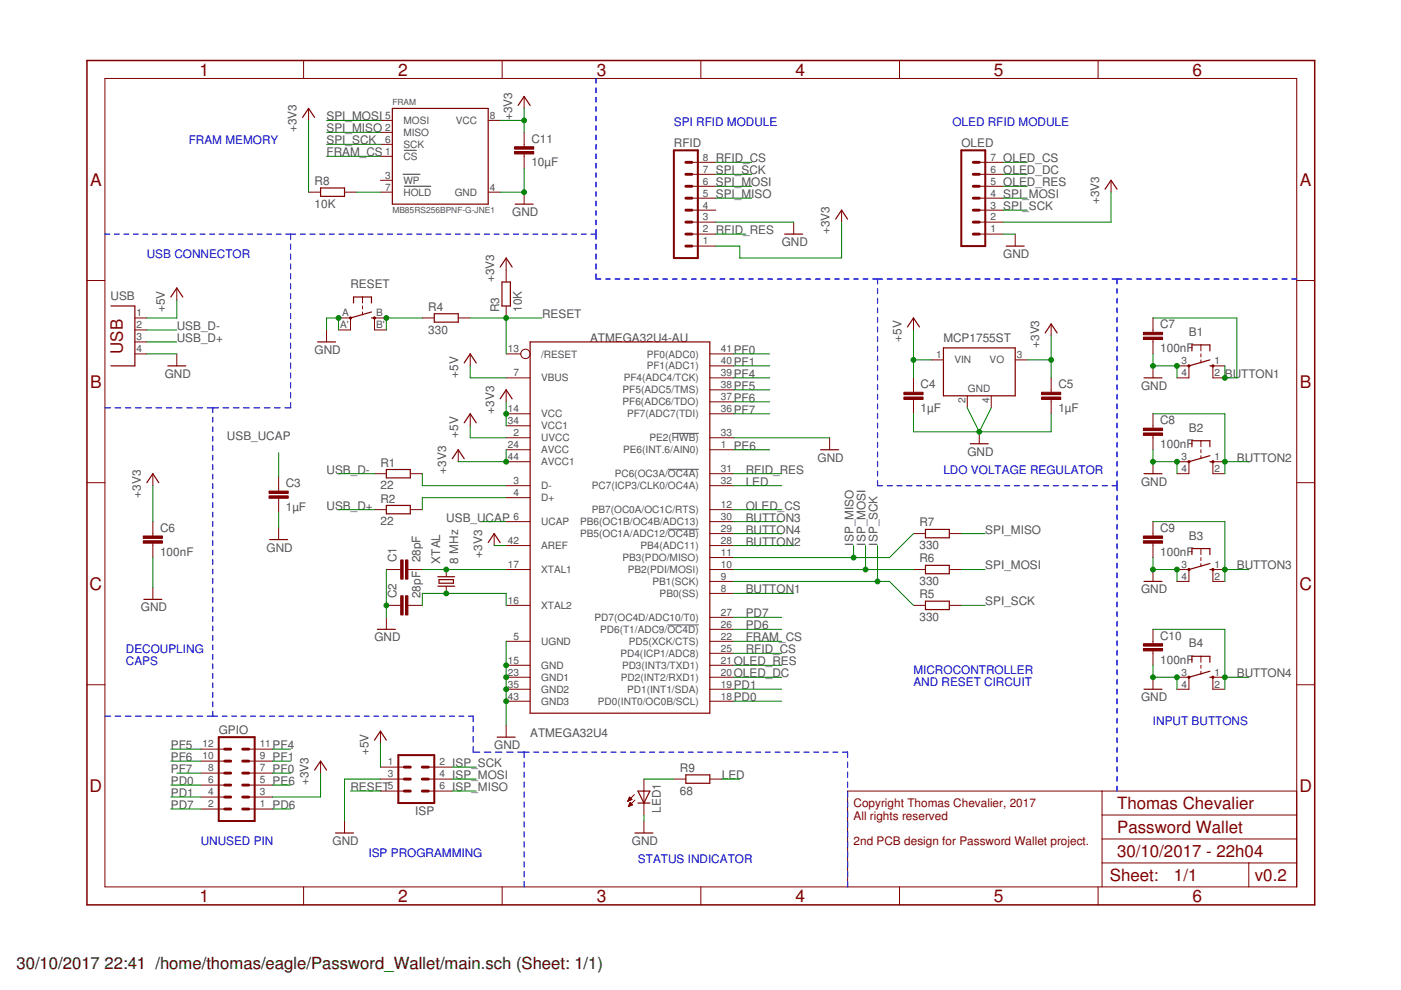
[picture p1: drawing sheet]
<svg xmlns="http://www.w3.org/2000/svg" width="297mm" height="210mm" viewBox="0 0 297 210" stroke-linecap="round" stroke-linejoin="round" font-family="sans-serif">
<path d="M85.5 37h3.5M85.7 39.5h5.6M85.7 31.9h2.6" fill="none" stroke="#505050" stroke-width=".25"/>
<path d="M141.6 99.5h6.6M142.5 91.9h5.7M141.6 112.2h6.6M141.5 132.5h6.7" fill="none" stroke="#505050" stroke-width=".21"/>
<g fill="none" stroke="#800000" stroke-width=".25">
<path d="M64.2 24.9l1.2-1.9 1.3 1.9M68 39.9h5v1.7h-5zM83.2 23h20.3v20.3h-20.3zM109.9 22.4l1.2-2 1.3 2M106 56.6l1.3-1.9 1.3 1.9M106.4 59.8h1.8v5.1h-1.8zM109.2 43.3h3.8M166.4 49.6h3.8M177.2 46.5l1.2-1.9 1.3 1.9M213.3 52.2h3.8M234.3 40.1l1.3-1.9 1.2 1.9M23.5 64.9h5.1v12.7h-5.1"/>
<path d="M35.6 77.6h3.8M36.2 63l1.3-1.9 1.3 1.9M67.3 72.5h3.8M75 64.2v-1.2h3.8v1.2M78.8 67.4h.6M78.8 66.1l-4.5 1.3M92.1 66.5h5.1v1.8h-5.1zM98.4 76.9l1.3-1.9 1.3 1.9M112.4 72.5h38.1v78.7h-38.1zM192.4 69.3l1.3-1.9 1.2 1.9M200 73.8h15.2v10.1h-15.2zM221.6 70.6l1.3-1.9 1.2 1.9"/>
<path d="M252.7 74.4v-1.3h3.8v1.3M256.5 77.6h.7M256.5 76.3l-4.4 1.3M81.9 99.5h5.1v1.8h-5.1zM95.9 97.3l1.3-1.9 1.2 1.9M98.4 89.6l1.3-1.9 1.3 1.9M106 84.6l1.3-1.9 1.3 1.9M174 95.4h3.8M205.7 94.1h3.8M242.5 80.1h3.9M252.7 94.7v-1.2h3.8v1.2M256.5 97.9h.7"/>
<path d="M256.5 96.6l-4.4 1.3M31.1 102.3l1.3-1.9 1.3 1.9M57.2 114.4h3.8M81.9 107.2h5.1v1.7h-5.1zM103.5 115l1.3-1.9 1.2 1.9M196.2 112.2h5.1v1.8h-5.1zM196.2 119.9h5.1v1.7h-5.1zM242.5 100.4h3.9M252.7 117.6v-1.3h3.8v1.3M256.5 119.5l-4.4 1.3M30.5 127.1h3.8M80 133.4h3.8"/>
<path d="M92.8 122.3h3.6M92.8 124.3h3.6M93.1 122.9h3v.8h-3zM196.2 127.5h5.1v1.7h-5.1zM242.5 123.3h3.9M256.5 120.8h.7M79.4 156.9l1.3-1.9 1.2 1.9M105.4 156.3h3.8M242.5 146.1h3.9M252.7 140.4v-1.3h3.8v1.3M256.5 143.6h.7M256.5 142.3l-4.4 1.3"/>
<path d="M66.7 163.3l1.3-1.9 1.2 1.9M71.1 176.6h3.9M134.6 176.6h3.8M135.3 167.7h2.5l-1.3 2.6zM135.3 170.3h2.5M145.4 164.3h5.1v1.8h-5.1z"/>
</g>
<g fill="none" stroke="#800000" stroke-width=".21">
<path d="M22.2 16.6h252.7v171.4h-252.7zM64.4 12.8v3.8M106.5 12.8v3.8M148.6 12.8v3.8M190.7 12.8v3.8M232.8 12.8v3.8M65.4 23v2.5M80.7 25.5h2.5M80.7 28.1h2.5M80.7 30.6h2.5M80.7 33.1h2.5M80.7 38.2h2.5"/>
<path d="M103.5 25.5h2.5M111.1 20.4v2.6M111.1 28.1v3M111.1 32.6v3.1M146.7 39.5h5.1M146.7 37h5.1M146.7 34.4h5.1M207.6 39.5h5.1M207.6 37h5.1M207.6 34.4h5.1M235.6 38.2v2.5M18.4 59.5h3.8"/>
<path d="M65.4 40.7h2.6M73 40.7h2.6M80.7 40.7h2.5M103.5 40.7h2.5M107.3 54.7v5.1M111.1 40.7v2.6M146.7 52.2h5.1M146.7 49.6h5.1M146.7 47.1h5.1M146.7 44.6h5.1M146.7 42h5.1M168.3 47.1v2.5"/>
<path d="M178.4 44.6v2.5M207.6 49.6h5.1M207.6 47.1h5.1M207.6 44.6h5.1M207.6 42h5.1M215.2 49.6v2.6M274.9 59.5h3.8M28.6 75h2.5M28.6 67.4h2.5M28.6 70h2.5M28.6 72.5h2.5M37.5 61.1v2.5"/>
<path d="M37.5 75v2.6M69.2 70v2.5M71.8 67.4h2.5v2.6h-2.5M76.9 63v1.2M76.9 64.9v.6M76.9 66.1v.7M81.9 67.4h-2.5v2.6h2.5M89.5 67.4h2.6M97.2 67.4h2.5M99.7 75v2.6M107.3 75h3.1M107.3 64.9v2.5"/>
<path d="M150.5 75h5.1M150.5 77.6h5.1M193.7 67.4v2.6M197.5 76.3h2.5M215.2 76.3h2.6M222.9 68.7v2.5M244.5 67.4v3.1M244.5 72v3M244.5 77.6v2.5M249.5 77.6h2.6v2.5h-2.6M254.6 73.1v1.3M254.6 75v.7"/>
<path d="M254.6 76.3v.6M259.7 77.6h-2.5v2.5h2.5M97.2 95.4v2.5M99.7 87.7v2.6M107.3 87.7h5.1M107.3 92.8h5.1M107.3 95.4h5.1M107.3 80.1h5.1M107.3 97.9h5.1M107.3 90.3h5.1M107.3 82.7v2.5M150.5 87.7h5.1"/>
<path d="M150.5 92.8h5.1M150.5 95.4h5.1M150.5 80.1h5.1M150.5 82.7h5.1M150.5 85.2h5.1M175.9 92.8v2.6M193.7 80.1v3.1M193.7 84.7v3M205.1 83.9v2.6M207.6 91.5v2.6M210.2 83.9v2.6M222.9 80.1v3.1"/>
<path d="M222.9 84.7v3M244.5 87.7v3.1M244.5 92.3v3.1M244.5 97.9v2.5M249.5 97.9h2.6v2.5h-2.6M254.6 93.5v1.2M254.6 95.4v.6M254.6 96.6v.7M259.7 97.9h-2.5v2.5h2.5M18.4 102.3h3.8M32.4 100.4v2.6M32.4 110.6v3"/>
<path d="M32.4 115.2v3M59.1 101.1v3M59.1 105.6v3.1M59.1 111.9v2.5M79.4 100.4h2.5M79.4 108.1h2.5M87 100.4h2.5M87 108.1h2.5M104.8 113.1v2.6M107.3 103h5.1M107.3 115.7h5.1M107.3 110.6h5.1"/>
<path d="M107.3 105.5h5.1M150.5 103h5.1M150.5 118.2h5.1M150.5 100.4h5.1M150.5 115.7h5.1M150.5 110.6h5.1M150.5 113.1h5.1M150.5 108.1h5.1M193.7 113.1h2.5M201.3 113.1h2.5M244.5 110.6v3M244.5 115.2v3"/>
<path d="M254.6 116.3v1.3M254.6 118.2v.7M254.6 119.5v.6M274.9 102.3h3.8M32.4 124.5v2.6M81.9 128.4h3.1M81.9 120.8h3.1M81.9 130.9v2.5M86.5 128.4h3M86.5 120.8h3M94.6 120.8v1.5M94.6 124.3v1.5"/>
<path d="M107.3 128.4h5.1M107.3 120.8h5.1M107.3 136h5.1M150.5 120.8h5.1M150.5 136h5.1M150.5 123.3h5.1M150.5 125.8h5.1M150.5 130.9h5.1M150.5 133.4h5.1M150.5 138.5h5.1M193.7 128.4h2.5M193.7 120.8h2.5"/>
<path d="M201.3 128.4h2.5M201.3 120.8h2.5M244.5 120.8v2.5M244.5 133.4v3.1M244.5 138v3.1M249.5 120.8h2.6v2.5h-2.6M254.6 139.1v1.3M259.7 120.8h-2.5v2.5h2.5M18.4 145.2h3.8M42.6 158.8h5M52.7 158.8h5.1M80.7 155v2.6"/>
<path d="M107.3 141.1h5.1M107.3 143.6h5.1M107.3 146.1h5.1M107.3 148.7h5.1M107.3 153.8v2.5M150.5 141.1h5.1M150.5 143.6h5.1M150.5 146.1h5.1M150.5 148.7h5.1M244.5 143.6v2.5M249.5 143.6h2.6v2.5h-2.6M254.6 141.1v.6"/>
<path d="M254.6 142.3v.7M259.7 143.6h-2.5v2.5h2.5M274.9 145.2h3.8M42.6 171.5h5M42.6 169h5M42.6 166.5h5M42.6 163.9h5M42.6 161.4h5M52.7 171.5h5.1M52.7 169h5.1M52.7 166.5h5.1M52.7 163.9h5.1"/>
<path d="M52.7 161.4h5.1M68 161.4v2.5M73 174.1v2.5M80.7 165.2h5M80.7 162.6h5M80.7 167.7h5M90.8 165.2h5.1M90.8 162.6h5.1M90.8 167.7h5.1M133.1 169.8h.1M133.2 169.7h.3M133.2 169.6h.6"/>
<path d="M133.3 170.9h.2M133.3 169.5h.6M133.3 169.3h.5M133.3 170.8h.5M133.4 169.2h.3M133.4 170.7h.6M133.4 169.1h.2M133.4 170.5h.6M133.5 169l.5 .5-.9 .4zM133.5 170.4h.4M133.5 170.3h.3M133.6 170.2h.1"/>
<path d="M133.6 170.1l.5 .5-.9 .4zM134.5 168.5l-1.4 1.4M134.6 169.6l-1.4 1.4M136.5 165.2v7.6M136.5 174.1v2.5M142.9 165.2h2.5M150.5 165.2h2.5M233.7 167.7v20.3M233.7 177.9h41.2M233.7 172.8h41.2M274.9 167.7h-95.2v20.3M64.4 188v3.9"/>
<path d="M106.5 188v3.9M148.6 188v3.9M190.7 188v3.9M232.8 188v3.9M233.7 183h41.2M264.8 183v5"/>
<circle cx="111.4" cy="75" r=".99"/>
</g>
<g fill="#800000" stroke="#800000" stroke-width=".21">
<path d="M86 118.7h.5v4.1h-.5z"/>
<path d="M85 118.7h.5v4.1h-.5z"/>
<path d="M86 126.3h.5v4.1h-.5z"/>
<path d="M85 126.3h.5v4.1h-.5z"/>
<path d="M57 105.1h4.1v.5h-4.1z"/>
<path d="M57 104.1h4.1v.5h-4.1z"/>
<path d="M191.6 84.2h4.1v.5h-4.1z"/>
<path d="M191.6 83.2h4.1v.5h-4.1z"/>
<path d="M220.8 84.2h4.1v.5h-4.1z"/>
<path d="M220.8 83.2h4.1v.5h-4.1z"/>
<path d="M30.4 114.7h4v.5h-4z"/>
<path d="M30.4 113.6h4v.6h-4z"/>
<path d="M242.4 71.5h4.1v.5h-4.1z"/>
<path d="M242.4 70.5h4.1v.5h-4.1z"/>
<path d="M242.4 91.8h4.1v.5h-4.1z"/>
<path d="M242.4 90.8h4.1v.5h-4.1z"/>
<path d="M242.4 114.7h4.1v.5h-4.1z"/>
<path d="M242.4 113.6h4.1v.6h-4.1z"/>
<path d="M242.4 137.5h4.1v.5h-4.1z"/>
<path d="M242.4 136.5h4.1v.5h-4.1z"/>
<path d="M109.1 32.1h4.1v.5h-4.1z"/>
<path d="M109.1 31.1h4.1v.5h-4.1z"/>
</g>
<g fill="none" stroke="#800000" stroke-width=".42">
<path d="M142.9 31.9h5.1v22.8h-5.1zM203.8 31.9h5.1v20.3h-5.1zM46.4 156.3h7.6v17.8h-7.6zM84.5 160.1h7.6v10.2h-7.6z"/>
<circle cx="74.3" cy="67.4" r=".13"/>
<circle cx="79.4" cy="67.4" r=".13"/>
<circle cx="252.1" cy="77.6" r=".13"/>
<circle cx="257.2" cy="77.6" r=".13"/>
<circle cx="252.1" cy="97.9" r=".13"/>
<circle cx="257.2" cy="97.9" r=".13"/>
<circle cx="252.1" cy="120.8" r=".13"/>
<circle cx="257.2" cy="120.8" r=".13"/>
<circle cx="252.1" cy="143.6" r=".13"/>
<circle cx="257.2" cy="143.6" r=".13"/>
</g>
<g fill="none" stroke="#800000" stroke-width=".61">
<path d="M145.4 34.4h1.3M145.4 37h1.3M145.4 39.5h1.3M206.4 34.4h1.2M206.4 37h1.2M206.4 39.5h1.2M145.4 47.1h1.3M145.4 49.6h1.3M145.4 52.2h1.3M145.4 42h1.3M145.4 44.6h1.3M206.4 47.1h1.2"/>
<path d="M206.4 49.6h1.2M206.4 42h1.2M206.4 44.6h1.2M47.6 158.8h1.3M51.5 158.8h1.2M47.6 166.5h1.3M47.6 169h1.3M47.6 171.5h1.3M47.6 161.4h1.3M47.6 163.9h1.3M51.5 166.5h1.2M51.5 169h1.2"/>
<path d="M51.5 171.5h1.2M51.5 161.4h1.2M51.5 163.9h1.2M85.7 167.7h1.3M85.7 165.2h1.3M85.7 162.6h1.3M89.5 167.7h1.3M89.5 165.2h1.3M89.5 162.6h1.3"/>
</g>
<path d="M18.4 12.8h260.3v179.1h-260.3z" fill="none" stroke="#800000" stroke-width=".32"/>
<g fill="none" stroke="#008000" stroke-width=".21">
<path d="M65.4 25.5v15.2M69.2 28.1h11.5M69.2 25.5h11.5M69.2 30.6h11.5M69.2 33.1h11.5M106 25.5h5.1M111.1 23v5.1M111.1 35.7v5h-5.1M151.8 39.5h7.6M151.8 37h7.6M151.8 34.4h7.6M212.7 39.5h5.1"/>
<path d="M212.7 37h5.1M212.7 34.4h5.1M75.6 40.7h5.1M151.8 47.1h16.5M151.8 49.6h6.3M151.8 42h7.6M178.4 47.1v7.6h-21.6v-2.5h-5M212.7 49.6h2.5M212.7 42h5.1M212.7 44.6h5.1M235.6 40.7v6.4h-22.9M31.1 75h6.4"/>
<path d="M31.1 72.5h6.4M31.1 70h6.4M37.5 63.6v3.8h-6.4M69.2 70v-2.6h2.6v2.6M89.5 67.4h-7.6v2.6M99.7 67.4h15.2M99.7 77.6v2.5h7.6M107.3 67.4v7.6M155.6 75h7.6M155.6 77.6h7.6M193.7 70v10.1M193.7 76.3h3.8"/>
<path d="M217.8 76.3h5.1M222.9 71.2v8.9M244.5 67.4h17.7v12.7h-2.5v-2.5M244.5 75v2.6h5v2.5M59.1 96v5.1M99.7 90.3v2.5h7.6M107.3 85.2v5.1M107.3 95.4v2.5h-10.1M155.6 80.1h7.6M155.6 92.8h20.3M155.6 87.7h7.6M155.6 82.7h7.6"/>
<path d="M155.6 85.2h7.6M155.6 95.4h7.6M193.7 87.7v3.8h29.2v-3.8M205.1 86.5l2.5 5 2.6-5M244.5 95.4v2.5h5v2.5M244.5 87.7h15.2v12.7M259.7 97.9h5.1M32.4 103v7.6M32.4 118.2v6.3M59.1 108.7v3.2M71.8 108.1h7.6M71.8 100.4h7.6"/>
<path d="M89.5 100.4v2.6h17.8M102.2 110.6h5.1M104.8 115.7h2.5M107.3 105.5h-17.8v2.6M155.6 103h10.1M155.6 108.1h10.1M155.6 100.4h10.1M155.6 113.1h10.1M155.6 115.7h12.7M155.6 110.6h10.1M181 115.7v2.5M183.5 115.7v5.1"/>
<path d="M186.1 115.7v7.6M193.7 113.1l-5.1 5.1h-33M203.8 113.1h5.1M244.5 118.2v2.6h5v2.5M244.5 110.6h15.2v12.7M81.9 120.8v10.1M89.5 128.4v-2.6h17.8v2.6M89.5 120.8h17.8M107.3 136v17.8M155.6 120.8h38.1M155.6 123.3h33l5.1 5.1M155.6 125.8h12.7"/>
<path d="M155.6 133.4h10.1M155.6 136h10.1M155.6 138.5h10.1M155.6 130.9h10.1M203.8 120.8h5.1M203.8 128.4h5.1M244.5 133.4h15.2v12.7M259.7 120.8h5.1M36.2 158.8h6.4M57.8 158.8h3.8M80.7 157.6v5M155.6 143.6h10.1"/>
<path d="M155.6 141.1h10.1M155.6 146.1h10.1M155.6 148.7h10.1M244.5 141.1v2.5h5v2.5M259.7 143.6h5.1M36.2 169h6.4M36.2 161.4h6.4M36.2 171.5h6.4M36.2 166.5h6.4M37.5 163.9h5.1M57.8 163.9h3.8M57.8 161.4h3.8"/>
<path d="M57.8 171.5h3.8M57.8 166.5h3.8M68 163.9v5.1h-10.2M74.3 167.7h6.4M80.7 165.2h-7.7v8.9M95.9 167.7h5.1M95.9 165.2h5.1M95.9 162.6h5.1M136.5 172.8v1.3M136.5 165.2h6.4M153 165.2h3.8"/>
</g>
<g fill="#008000" stroke="#008000" stroke-width=".21">
<circle cx="107.3" cy="67.4" r=".51"/>
<circle cx="193.7" cy="76.3" r=".51"/>
<circle cx="107.3" cy="141.1" r=".51"/>
<circle cx="107.3" cy="143.6" r=".51"/>
<circle cx="107.3" cy="146.1" r=".51"/>
<circle cx="107.3" cy="148.7" r=".51"/>
<circle cx="207.6" cy="91.5" r=".51"/>
<circle cx="249.5" cy="97.9" r=".51"/>
<circle cx="244.5" cy="97.9" r=".51"/>
<circle cx="249.5" cy="120.8" r=".51"/>
<circle cx="244.5" cy="120.8" r=".51"/>
<circle cx="249.5" cy="143.6" r=".51"/>
<circle cx="244.5" cy="143.6" r=".51"/>
<circle cx="249.5" cy="77.6" r=".51"/>
<circle cx="244.5" cy="77.6" r=".51"/>
<circle cx="71.8" cy="67.4" r=".51"/>
<circle cx="81.9" cy="128.4" r=".51"/>
<circle cx="111.1" cy="40.7" r=".51"/>
<circle cx="181" cy="118.2" r=".51"/>
<circle cx="183.5" cy="120.8" r=".51"/>
<circle cx="186.1" cy="123.3" r=".51"/>
<circle cx="222.9" cy="76.3" r=".51"/>
<circle cx="107.3" cy="87.7" r=".51"/>
<circle cx="111.1" cy="25.5" r=".51"/>
<circle cx="107.3" cy="97.9" r=".51"/>
<circle cx="259.7" cy="80.1" r=".51"/>
<circle cx="259.7" cy="120.8" r=".51"/>
<circle cx="259.7" cy="97.9" r=".51"/>
<circle cx="259.7" cy="143.6" r=".51"/>
<circle cx="81.9" cy="67.4" r=".51"/>
<circle cx="94.6" cy="120.8" r=".51"/>
<circle cx="94.6" cy="125.8" r=".51"/>
</g>
<g fill="none" stroke="#00f" stroke-width=".25">
<path d="M126.4 16.6v1M126.4 18.6v1M126.4 20.6v1M126.4 22.6v1M126.4 24.6v1M126.4 26.6v1M126.4 28.6v1M126.4 30.6v1M126.4 32.6v1M126.4 34.6v1M126.4 36.6v1M126.4 38.6v1"/>
<path d="M22.2 49.6h1.1M24.3 49.6h1M26.3 49.6h1M28.3 49.6h1M30.3 49.6h1M32.3 49.6h1.1M34.4 49.6h1M36.4 49.6h1M38.4 49.6h1M40.4 49.6h1M42.4 49.6h1.1M44.4 49.6h1.1"/>
<path d="M46.5 49.6h1M48.5 49.6h1M50.5 49.6h1M52.5 49.6h1M54.5 49.6h1.1M56.6 49.6h1M58.6 49.6h1M60.6 49.6h2.1M61.6 49.6v1.1M61.6 51.8v1.1M61.6 53.8v1.1M61.6 55.9v1.1"/>
<path d="M61.6 58v1.1M63.7 49.6h1M65.7 49.6h1.1M67.8 49.6h1M69.8 49.6h1.1M71.9 49.6h1M73.9 49.6h1.1M76 49.6h1M78 49.6h1.1M80.1 49.6h1.1M82.2 49.6h1M84.2 49.6h1.1"/>
<path d="M86.3 49.6h1M88.3 49.6h1.1M90.4 49.6h1M92.4 49.6h1.1M94.5 49.6h1M96.5 49.6h1.1M98.6 49.6h1.1M100.6 49.6h1.1M102.7 49.6h1.1M104.8 49.6h1M106.8 49.6h1.1M108.9 49.6h1"/>
<path d="M110.9 49.6h1.1M113 49.6h1M115 49.6h1.1M117.1 49.6h1.1M119.1 49.6h1.1M121.2 49.6h1.1M123.3 49.6h1M125.3 49.6h1.1M126.4 40.6v1M126.4 42.7v.9M126.4 44.6v1M126.4 46.7v.9"/>
<path d="M126.4 48.6v2.2M126.4 51.8v1.1M126.4 53.8v1.1M126.4 56v1.1M126.4 58.1v1.1h1M128.4 59.2h1M130.4 59.2h1M132.4 59.2h1.1M134.5 59.2h1M136.5 59.2h1M138.5 59.2h1M140.5 59.2h1"/>
<path d="M142.6 59.2h1M144.6 59.2h1M146.6 59.2h1M148.6 59.2h1M150.6 59.2h1.1M152.7 59.2h1M154.7 59.2h1M156.7 59.2h1M158.7 59.2h1M160.8 59.2h1M162.8 59.2h1M164.8 59.2h1"/>
<path d="M166.8 59.2h1.1M168.8 59.2h1.1M170.9 59.2h1M172.9 59.2h1M174.9 59.2h1M176.9 59.2h1M179 59.2h1M181 59.2h1M183 59.2h1M185 59.2h2.1M186.1 59.2v1M188.1 59.2h1.1"/>
<path d="M190.2 59.2h1.1M192.3 59.2h1M194.3 59.2h1.1M196.4 59.2h1.1M198.5 59.2h1M200.6 59.2h1M202.6 59.2h1.1M204.7 59.2h1.1M206.8 59.2h1M208.8 59.2h1.1M210.9 59.2h1.1M213 59.2h1.1"/>
<path d="M215.1 59.2h1M217.1 59.2h1.1M219.2 59.2h1.1M221.3 59.2h1M223.3 59.2h1.1M225.4 59.2h1.1M227.5 59.2h1.1M229.6 59.2h1M231.6 59.2h1.1M233.7 59.2h1.1M235.8 59.2h2.1M236.8 59.2v1"/>
<path d="M238.9 59.2h1M241 59.2h1M243 59.2h1.1M245.1 59.2h1M247.1 59.2h1.1M249.2 59.2h1M251.2 59.2h1.1M253.3 59.2h1.1M255.4 59.2h1M257.4 59.2h1.1M259.5 59.2h1M261.5 59.2h1.1"/>
<path d="M263.6 59.2h1M265.6 59.2h1.1M267.7 59.2h1.1M269.8 59.2h1M271.8 59.2h1.1M273.9 59.2h1M61.6 60.2v1.1M61.6 62.3v1.1M61.6 64.3v1.1M61.6 66.5v1.1M61.6 68.6v1.1M61.6 70.7v1.1"/>
<path d="M61.6 72.7v1.2M61.6 74.9v1.1M61.6 77v1.1M61.6 79.1v1.1M186.1 61.2v1M186.1 63.2v1.1M186.1 65.3v1M186.1 67.3v1M186.1 69.3v1.1M186.1 71.4v1M186.1 73.4v1.1M186.1 75.5v1"/>
<path d="M186.1 77.5v1M186.1 79.5v1.1M236.8 61.2v1M236.8 63.2v1.1M236.8 65.3v1M236.8 67.3v1M236.8 69.3v1.1M236.8 71.4v1M236.8 73.4v1.1M236.8 75.5v1M236.8 77.5v1M236.8 79.5v1.1"/>
<path d="M22.2 86.5h1.2M24.4 86.5h1.2M26.6 86.5h1.1M28.7 86.5h1.2M30.9 86.5h1.2M33.1 86.5h1.2M35.3 86.5h1.1M37.4 86.5h1.2M39.6 86.5h1.2M41.8 86.5h1.1M43.9 86.5h2.4M45.1 86.5v1"/>
<path d="M45.1 88.5v1M45.1 90.5v1M45.1 92.5v1M45.1 94.5v1M45.1 96.5v1M45.1 98.5v1M47.3 86.5h1.2M49.5 86.5h1.2M51.7 86.5h1.2M53.8 86.5h1.2M56 86.5h1.2M58.2 86.5h1.2"/>
<path d="M61.6 85.4v1.1h-1.2M61.6 81.2v1.1M61.6 83.3v1.1M186.1 81.6v1M186.1 83.6v1M186.1 85.6v1.1M186.1 87.7v1M186.1 89.7v1M186.1 91.8v1M186.1 93.8v1M186.1 95.8v1.1M186.1 97.9v1"/>
<path d="M186.1 99.9v1M236.8 81.6v1M236.8 83.6v1M236.8 85.6v1.1M236.8 87.7v1M236.8 89.7v1M236.8 91.8v1M236.8 93.8v1M236.8 95.8v1.1M236.8 97.9v1M236.8 99.9v1M45.1 100.5v1.1"/>
<path d="M45.1 102.6v1M45.1 104.6v1M45.1 106.6v1M45.1 108.6v1M45.1 110.6v1M45.1 112.6v1M45.1 114.6v1M45.1 116.6v1M45.1 118.7v1M186.1 101.9v1.1h1M188.1 103h1.1M190.2 103h1.1"/>
<path d="M192.3 103h1M194.3 103h1.1M196.4 103h1.1M198.5 103h1M200.6 103h1M202.6 103h1.1M204.7 103h1.1M206.8 103h1M208.8 103h1.1M210.9 103h1.1M213 103h1.1M215.1 103h1"/>
<path d="M217.1 103h1.1M219.2 103h1.1M221.3 103h1M223.3 103h1.1M225.4 103h1.1M227.5 103h1.1M229.6 103h1M231.6 103h1.1M233.7 103h1.1M235.8 103h1M236.8 101.9v2.1M236.8 105v1.1"/>
<path d="M236.8 107.1v1M236.8 109.1v1.1M236.8 111.2v1M236.8 113.2v1.1M236.8 115.3v1.1M236.8 117.3v1.1M236.8 119.4v1.1M45.1 120.7v1M45.1 122.7v1M45.1 124.7v1M45.1 126.7v1M45.1 128.7v1"/>
<path d="M45.1 130.7v1M45.1 132.7v1.1M45.1 134.7v1.1M45.1 136.8v1M45.1 138.8v1M236.8 121.5v1M236.8 123.5v1.1M236.8 125.6v1M236.8 127.6v1.1M236.8 129.7v1M236.8 131.7v1.1M236.8 133.8v1.1"/>
<path d="M236.8 135.8v1.1M236.8 137.9v1.1M236.8 140v1M22.2 151.8h1.2M24.4 151.8h1.2M26.6 151.8h1.1M28.7 151.8h1.2M30.9 151.8h1.2M33.1 151.8h1.2M35.3 151.8h1.1M37.4 151.8h1.2M39.6 151.8h1.2"/>
<path d="M41.8 151.8h1.1M43.9 151.8h2.2M45.1 140.8v1M45.1 142.8v1M45.1 144.8v1M45.1 146.8v1M45.1 148.8v1M45.1 150.8v1M47.1 151.8h1M49.1 151.8h1M51.1 151.8h1M53.1 151.8h1"/>
<path d="M55.1 151.8h1.1M57.1 151.8h1.1M59.2 151.8h1M61.2 151.8h1M63.2 151.8h1M65.2 151.8h1M67.2 151.8h1M69.2 151.8h1M71.2 151.8h1M73.2 151.8h1M75.2 151.8h1M77.2 151.8h1.1"/>
<path d="M79.2 151.8h1M81.3 151.8h1M83.3 151.8h1M85.3 151.8h1M87.3 151.8h1M89.3 151.8h1M91.3 151.8h1M93.3 151.8h1M95.3 151.8h1M97.3 151.8h1M99.3 151.8h1v1.2M100.3 158.3v1.2h1.4"/>
<path d="M100.3 154v1.2M100.3 156.2v1.1M102.7 159.5h1.4M105.1 159.5h1.3M107.4 159.5h1.4M109.8 159.5h2.4M111.1 159.5v1.1M113.2 159.5h1M115.2 159.5h1.1M117.3 159.5h1M119.3 159.5h1.1M121.4 159.5h1"/>
<path d="M123.4 159.5h1.1M125.5 159.5h1M127.5 159.5h1M129.5 159.5h1.1M131.6 159.5h1M133.6 159.5h1.1M135.7 159.5h1M137.7 159.5h1.1M139.8 159.5h1M141.8 159.5h1.1M143.9 159.5h1M145.9 159.5h1.1"/>
<path d="M148 159.5h1M150 159.5h1M152.1 159.5h1M154.1 159.5h1.1M156.1 159.5h1.1M158.2 159.5h1M160.2 159.5h1.1M162.3 159.5h1M164.3 159.5h1.1M166.4 159.5h1M168.4 159.5h1.1M170.5 159.5h1"/>
<path d="M172.5 159.5h1.1M174.6 159.5h1M176.6 159.5h1.1M178.6 159.5h1.1v1.1M236.8 142v1.1M236.8 144.1v1M236.8 146.1v1.1M236.8 148.2v1M236.8 150.2v1.1M236.8 152.3v1M236.8 154.3v1.1M236.8 156.4v1.1"/>
<path d="M236.8 158.5v1M111.1 161.6v1.1M111.1 163.7v1.1M111.1 165.8v1.1M111.1 167.9v1.1M111.1 170v1.1M111.1 172.1v1.1M111.1 174.2v1.2M111.1 176.4v1.1M111.1 178.5v1.1M179.7 161.6v1.1M179.7 163.7v1.1"/>
<path d="M179.7 165.8v1.1M179.7 167.9v1.1M179.7 170v1.1M179.7 172.1v1.1M179.7 174.2v1.2M179.7 176.4v1.1M179.7 178.5v1.1M236.8 160.5v1.1M236.8 162.6v1M236.8 164.6v1.1M236.8 166.7v1M111.1 180.6v1.1"/>
<path d="M111.1 182.7v1.1M111.1 184.8v1.1M111.1 186.9v1.1M179.7 180.6v1.1M179.7 182.7v1.1M179.7 184.8v1.1M179.7 186.9v1.1"/>
</g>
<g font-size="3.7" fill="#800000">
<text x="42.3" y="16">1</text>
<text x="84.4" y="16">2</text>
<text x="126.5" y="16">3</text>
<text x="168.6" y="16">4</text>
<text x="210.7" y="16">5</text>
<text x="252.9" y="16">6</text>
<text x="19.1" y="39.3">A</text>
<text x="275.6" y="39.3">A</text>
<text x="19.1" y="82.2">B</text>
<text x="275.6" y="82.2">B</text>
<text x="19" y="125.1">C</text>
<text x="275.5" y="125.1">C</text>
<text x="19" y="167.9">D</text>
<text x="275.5" y="167.9">D</text>
<text x="42.3" y="191.2">1</text>
<text x="84.4" y="191.2">2</text>
<text x="126.5" y="191.2">3</text>
<text x="168.6" y="191.2">4</text>
<text x="210.7" y="191.2">5</text>
<text x="252.9" y="191.2">6</text>
</g>
<g font-size="3.6" fill="#800000">
<text x="26.1" y="75" transform="rotate(-90 26.1 75)">USB</text>
<text x="236.8" y="171.5">Thomas Chevalier</text>
<text x="236.8" y="176.6">Password Wallet</text>
<text x="236.8" y="181.7">30/10/2017 - 22h04</text>
<text x="235.3" y="186.9">Sheet:</text>
<text x="248.9" y="186.8">1/1</text>
<text x="266" y="186.8">v0.2</text>
</g>
<g font-size="3.5">
<text x="3.5" y="205.4">30/10/2017</text>
<text x="22.2" y="205.4">22:41 /home/thomas/eagle/Password_Wallet/main.sch (Sheet: 1/1)</text>
</g>
<g font-size="2.5" fill="#505050">
<text x="62.9" y="28.1" transform="rotate(-90 62.9 28.1)">+3V3</text>
<text x="69.2" y="28.1">SPI_MISO</text>
<text x="69.2" y="25.5">SPI_MOSI</text>
<text x="108.6" y="25.5" transform="rotate(-90 108.6 25.5)">+3V3</text>
<text x="69.2" y="30.6">SPI_SCK</text>
<text x="69.2" y="33.1">FRAM_CS</text>
<text x="112.7" y="35.3">10µF</text>
<text x="112.7" y="30.2">C11</text>
<text x="142.9" y="31.1">RFID</text>
<text x="151.8" y="34.4">RFID_CS</text>
<text x="203.8" y="31.1">OLED</text>
<text x="212.7" y="34.4">OLED_CS</text>
<text x="66.7" y="39.3">R8</text>
<text x="151.8" y="39.5">SPI_MOSI</text>
<text x="151.8" y="36.9">SPI_SCK</text>
<text x="212.7" y="36.9">OLED_DC</text>
<text x="212.7" y="39.5">OLED_RES</text>
<text x="66.7" y="44.1">10K</text>
<text x="108.6" y="45.8">GND</text>
<text x="151.8" y="42">SPI_MISO</text>
<text x="212.7" y="42">SPI_MOSI</text>
<text x="212.7" y="44.6">SPI_SCK</text>
<text x="233" y="43.3" transform="rotate(-90 233 43.3)">+3V3</text>
<text x="151.8" y="49.6">RFID_RES</text>
<text x="165.7" y="52.2">GND</text>
<text x="175.9" y="49.6" transform="rotate(-90 175.9 49.6)">+3V3</text>
<text x="104.8" y="59.8" transform="rotate(-90 104.8 59.8)">+3V3</text>
<text x="212.7" y="54.7">GND</text>
<text x="23.5" y="63.6">USB</text>
<text x="74.3" y="61.1">RESET</text>
<text x="90.8" y="65.9">R4</text>
<text x="34.9" y="66.1" transform="rotate(-90 34.9 66.1)">+5V</text>
<text x="37.5" y="70">USB_D-</text>
<text x="90.8" y="70.7">330</text>
<text x="105.8" y="66.1" transform="rotate(-90 105.8 66.1)">R3</text>
<text x="110.6" y="66.1" transform="rotate(-90 110.6 66.1)">10K</text>
<text x="114.9" y="67.4">RESET</text>
<text x="246" y="69.6">C7</text>
<text x="252.1" y="71.2">B1</text>
<text x="37.5" y="72.5">USB_D+</text>
<text x="66.7" y="75">GND</text>
<text x="125.1" y="72.5">ATMEGA32U4-AU</text>
<text x="155.6" y="75">PF0</text>
<text x="155.6" y="77.6">PF1</text>
<text x="191.1" y="72.5" transform="rotate(-90 191.1 72.5)">+5V</text>
<text x="200" y="72.5">MCP1755ST</text>
<text x="220.3" y="73.8" transform="rotate(-90 220.3 73.8)">+3V3</text>
<text x="246" y="74.7">100nF</text>
<text x="34.9" y="80.1">GND</text>
<text x="97.2" y="80.1" transform="rotate(-90 97.2 80.1)">+5V</text>
<text x="155.6" y="80.1">PF4</text>
<text x="155.6" y="82.7">PF5</text>
<text x="195.2" y="82.3">C4</text>
<text x="224.4" y="82.3">C5</text>
<text x="241.9" y="82.7">GND</text>
<text x="259.7" y="80.1">BUTTON1</text>
<text x="104.8" y="87.7" transform="rotate(-90 104.8 87.7)">+3V3</text>
<text x="155.6" y="85.2">PF6</text>
<text x="155.6" y="87.7">PF7</text>
<text x="195.2" y="87.4">1µF</text>
<text x="224.4" y="87.4">1µF</text>
<text x="246" y="89.9">C8</text>
<text x="48.1" y="93.3">USB_UCAP</text>
<text x="97.2" y="92.8" transform="rotate(-90 97.2 92.8)">+5V</text>
<text x="155.6" y="95.4">PE6</text>
<text x="246" y="95">100nF</text>
<text x="252.1" y="91.5">B2</text>
<text x="69.2" y="100.4">USB_D-</text>
<text x="80.7" y="98.9">R1</text>
<text x="94.6" y="100.4" transform="rotate(-90 94.6 100.4)">+3V3</text>
<text x="158.1" y="100.4">RFID_RES</text>
<text x="173.3" y="97.9">GND</text>
<text x="205.1" y="96.6">GND</text>
<text x="262.2" y="97.9">BUTTON2</text>
<text x="29.9" y="105.5" transform="rotate(-90 29.9 105.5)">+3V3</text>
<text x="60.6" y="103.2">C3</text>
<text x="80.7" y="103.7">22</text>
<text x="80.7" y="106.6">R2</text>
<text x="158.1" y="103">LED</text>
<text x="241.9" y="103">GND</text>
<text x="33.9" y="112.7">C6</text>
<text x="60.6" y="108.3">1µF</text>
<text x="69.2" y="108">USB_D+</text>
<text x="80.7" y="111.4">22</text>
<text x="94.6" y="110.6">USB_UCAP</text>
<text x="158.1" y="110.6">BUTTON3</text>
<text x="158.1" y="113.1">BUTTON4</text>
<text x="158.1" y="108">OLED_CS</text>
<text x="194.9" y="111.6">R7</text>
<text x="208.9" y="113.1">SPI_MISO</text>
<text x="246" y="112.7">C9</text>
<text x="33.9" y="117.8">100nF</text>
<text x="56.5" y="116.9">GND</text>
<text x="84.1" y="119.2" transform="rotate(-90 84.1 119.2)">C1</text>
<text x="89.2" y="119.2" transform="rotate(-90 89.2 119.2)">28pF</text>
<text x="93.4" y="119.5" transform="rotate(-90 93.4 119.5)">XTAL</text>
<text x="97.2" y="119.5" transform="rotate(-90 97.2 119.5)">8 MHz</text>
<text x="102.2" y="118.2" transform="rotate(-90 102.2 118.2)">+3V3</text>
<text x="158.1" y="115.7">BUTTON2</text>
<text x="181" y="115.7" transform="rotate(-90 181 115.7)">ISP_MISO</text>
<text x="183.5" y="115.7" transform="rotate(-90 183.5 115.7)">ISP_MOSI</text>
<text x="186" y="115.7" transform="rotate(-90 186 115.7)">ISP_SCK</text>
<text x="194.9" y="116.4">330</text>
<text x="194.9" y="119.2">R6</text>
<text x="246" y="117.8">100nF</text>
<text x="252.1" y="114.4">B3</text>
<text x="158.1" y="125.8">BUTTON1</text>
<text x="194.9" y="124">330</text>
<text x="208.9" y="120.7">SPI_MOSI</text>
<text x="241.9" y="125.8">GND</text>
<text x="262.2" y="120.7">BUTTON3</text>
<text x="29.9" y="129.6">GND</text>
<text x="84.1" y="126.8" transform="rotate(-90 84.1 126.8)">C2</text>
<text x="89.2" y="126.8" transform="rotate(-90 89.2 126.8)">28pF</text>
<text x="158.1" y="130.9">PD7</text>
<text x="194.9" y="131.7">330</text>
<text x="194.9" y="126.9">R5</text>
<text x="208.9" y="128.4">SPI_SCK</text>
<text x="79.4" y="136">GND</text>
<text x="158.1" y="136">FRAM_CS</text>
<text x="158.1" y="133.4">PD6</text>
<text x="246" y="135.6">C10</text>
<text x="252.1" y="137.3">B4</text>
<text x="155.6" y="143.6">OLED_DC</text>
<text x="155.6" y="141.1">OLED_RES</text>
<text x="158.1" y="138.5">RFID_CS</text>
<text x="246" y="140.7">100nF</text>
<text x="262.2" y="143.6">BUTTON4</text>
<text x="155.6" y="146.1">PD1</text>
<text x="155.6" y="148.7">PD0</text>
<text x="241.9" y="148.7">GND</text>
<text x="46.4" y="155.5">GPIO</text>
<text x="36.2" y="158.8">PF5</text>
<text x="36.2" y="161.4">PF6</text>
<text x="57.8" y="161.4">PF1</text>
<text x="57.8" y="158.8">PF4</text>
<text x="78.1" y="160.1" transform="rotate(-90 78.1 160.1)">+5V</text>
<text x="104.8" y="158.8">GND</text>
<text x="112.4" y="156.3">ATMEGA32U4</text>
<text x="36.2" y="163.9">PF7</text>
<text x="36.2" y="166.5">PD0</text>
<text x="57.8" y="163.9">PF0</text>
<text x="57.8" y="166.5">PE6</text>
<text x="65.4" y="166.5" transform="rotate(-90 65.4 166.5)">+3V3</text>
<text x="74.3" y="167.7">RESET</text>
<text x="95.9" y="167.7">ISP_MISO</text>
<text x="95.9" y="165.2">ISP_MOSI</text>
<text x="95.9" y="162.6">ISP_SCK</text>
<text x="144.1" y="163.7">R9</text>
<text x="153" y="165.2">LED</text>
<text x="36.2" y="171.5">PD7</text>
<text x="36.2" y="169">PD1</text>
<text x="57.8" y="171.5">PD6</text>
<text x="88" y="172.8">ISP</text>
<text x="140.1" y="172.3" transform="rotate(-90 140.1 172.3)">LED1</text>
<text x="144.1" y="168.5">68</text>
<text x="70.5" y="179.2">GND</text>
<text x="134" y="179.2">GND</text>
</g>
<g font-size="2.5" fill="#00f">
<text x="142.9" y="26.8">SPI RFID MODULE</text>
<text x="201.9" y="26.8">OLED RFID MODULE</text>
<text x="40" y="30.6">FRAM MEMORY</text>
<text x="31.1" y="54.7">USB CONNECTOR</text>
<text x="200" y="100.4">LDO VOLTAGE REGULATOR</text>
<text x="26.7" y="138.4">DECOUPLING</text>
<text x="26.7" y="141.1">CAPS</text>
<text x="193.7" y="142.8">MICROCONTROLLER</text>
<text x="193.7" y="145.5">AND RESET CIRCUIT</text>
<text x="244.5" y="153.8">INPUT BUTTONS</text>
<text x="42.6" y="179.2">UNUSED PIN</text>
<text x="78.1" y="181.7">ISP PROGRAMMING</text>
<text x="135.3" y="183">STATUS INDICATOR</text>
</g>
<g font-size="2.5" fill="#800000">
<text x="181" y="171.1">Copyright Thomas Chevalier, 2017</text>
<text x="181" y="173.8">All rights reserved</text>
<text x="181" y="179.2">2nd PCB design for Password Wallet project.</text>
</g>
<g font-size="2.1" fill="#505050">
<text x="81.7" y="25.2">5</text>
<text x="81.7" y="27.7">2</text>
<text x="85.5" y="26.3">MOSI</text>
<text x="85.5" y="28.8">MISO</text>
<text x="96.7" y="26.3">VCC</text>
<text x="103.9" y="25.2">8</text>
<text x="81.7" y="30.2">6</text>
<text x="81.7" y="32.8">1</text>
<text x="85.5" y="31.4">SCK</text>
<text x="85.5" y="33.9">CS</text>
<text x="149" y="34.1">8</text>
<text x="210" y="34.1">7</text>
<text x="81.7" y="37.9">3</text>
<text x="81.7" y="40.4">7</text>
<text x="85.5" y="39">WP</text>
<text x="85.5" y="41.5">HOLD</text>
<text x="96.4" y="41.5">GND</text>
<text x="103.9" y="40.4">4</text>
<text x="149" y="41.7">5</text>
<text x="149" y="39.1">6</text>
<text x="149" y="36.6">7</text>
<text x="210" y="41.7">4</text>
<text x="210" y="39.1">5</text>
<text x="210" y="36.6">6</text>
<text x="149" y="46.7">3</text>
<text x="149" y="44.2">4</text>
<text x="210" y="46.7">2</text>
<text x="210" y="44.2">3</text>
<text x="149" y="51.8">1</text>
<text x="149" y="49.3">2</text>
<text x="210" y="49.3">1</text>
<text x="29" y="67.1">1</text>
<text x="29" y="69.6">2</text>
<text x="72.1" y="69.6">A'</text>
<text x="72.5" y="67.1">A</text>
<text x="79.7" y="67.1">B</text>
<text x="79.7" y="69.6">B'</text>
<text x="29" y="72.1">3</text>
<text x="29" y="74.7">4</text>
<text x="107.7" y="74.7">13</text>
<text x="114.7" y="75.8">/RESET</text>
<text x="137.1" y="75.8">PF0(ADC0)</text>
<text x="152.8" y="74.7">41</text>
<text x="152.8" y="77.2">40</text>
<text x="198.5" y="76">1</text>
<text x="202.4" y="77.1">VIN</text>
<text x="209.8" y="77.1">VO</text>
<text x="215.6" y="76">3</text>
<text x="250.5" y="77.2">3</text>
<text x="257.5" y="77.2">1</text>
<text x="108.9" y="79.8">7</text>
<text x="114.7" y="80.9">VBUS</text>
<text x="132" y="83.4">PF5(ADC5/TMS)</text>
<text x="132.2" y="80.9">PF4(ADC4/TCK)</text>
<text x="137.1" y="78.3">PF1(ADC1)</text>
<text x="152.8" y="79.8">39</text>
<text x="152.8" y="82.3">38</text>
<text x="205.2" y="83.2">GND</text>
<text x="250.5" y="79.8">4</text>
<text x="257.5" y="79.8">2</text>
<text x="107.7" y="87.4">14</text>
<text x="107.7" y="89.9">34</text>
<text x="114.7" y="88.5">VCC</text>
<text x="132" y="86">PF6(ADC6/TDO)</text>
<text x="132.9" y="88.5">PF7(ADC7(TDI)</text>
<text x="152.8" y="84.8">37</text>
<text x="152.8" y="87.4">36</text>
<text x="204.7" y="85.5" transform="rotate(-90 204.7 85.5)">2</text>
<text x="209.8" y="85.5" transform="rotate(-90 209.8 85.5)">4</text>
<text x="107.7" y="95">24</text>
<text x="108.9" y="92.5">2</text>
<text x="114.7" y="93.6">UVCC</text>
<text x="114.7" y="91">VCC1</text>
<text x="137.7" y="93.6">PE2(HWB)</text>
<text x="152.8" y="92.5">33</text>
<text x="152.8" y="95">1</text>
<text x="107.7" y="97.5">44</text>
<text x="114.7" y="96.1">AVCC</text>
<text x="114.7" y="98.7">AVCC1</text>
<text x="130.3" y="101.2">PC6(OC3A/OC4A)</text>
<text x="132.1" y="96.1">PE6(INT.6/AIN0)</text>
<text x="152.8" y="100.1">31</text>
<text x="250.5" y="97.5">3</text>
<text x="250.5" y="100.1">4</text>
<text x="257.5" y="97.5">1</text>
<text x="257.5" y="100.1">2</text>
<text x="108.9" y="102.6">3</text>
<text x="108.9" y="105.2">4</text>
<text x="114.7" y="103.7">D-</text>
<text x="114.7" y="106.3">D+</text>
<text x="125.5" y="103.7">PC7(ICP3/CLK0/OC4A)</text>
<text x="152.8" y="102.6">32</text>
<text x="152.8" y="107.7">12</text>
<text x="108.9" y="110.2">6</text>
<text x="114.7" y="111.4">UCAP</text>
<text x="123" y="111.4">PB6(OC1B/OC4B/ADC13)</text>
<text x="123" y="113.9">PB5(OC1A/ADC12/OC4B)</text>
<text x="125.5" y="108.8">PB7(OC0A/OC1C/RTS)</text>
<text x="152.8" y="110.2">30</text>
<text x="152.8" y="112.8">29</text>
<text x="107.7" y="115.3">42</text>
<text x="114.7" y="116.4">AREF</text>
<text x="132" y="119">PB3(PDO/MISO)</text>
<text x="135.8" y="116.4">PB4(ADC11)</text>
<text x="152.8" y="117.9">11</text>
<text x="152.8" y="115.3">28</text>
<text x="107.7" y="120.4">17</text>
<text x="114.7" y="121.5">XTAL1</text>
<text x="133.1" y="121.5">PB2(PDI/MOSI)</text>
<text x="138.3" y="124">PB1(SCK)</text>
<text x="152.8" y="120.4">10</text>
<text x="152.8" y="122.9">9</text>
<text x="152.8" y="125.5">8</text>
<text x="250.5" y="120.4">3</text>
<text x="250.5" y="122.9">4</text>
<text x="257.5" y="120.4">1</text>
<text x="257.5" y="122.9">2</text>
<text x="107.7" y="128">16</text>
<text x="114.7" y="129.1">XTAL2</text>
<text x="126.1" y="131.7">PD7(OC4D/ADC10/T0)</text>
<text x="139.9" y="126.6">PB0(SS)</text>
<text x="152.8" y="130.5">27</text>
<text x="108.9" y="135.6">5</text>
<text x="114.7" y="136.7">UGND</text>
<text x="127.2" y="134.2">PD6(T1/ADC9/OC4D)</text>
<text x="133.3" y="136.7">PD5(XCK/CTS)</text>
<text x="152.8" y="133.1">26</text>
<text x="152.8" y="135.6">22</text>
<text x="107.7" y="140.7">15</text>
<text x="107.7" y="143.2">23</text>
<text x="114.7" y="141.8">GND</text>
<text x="131.5" y="139.3">PD4(ICP1/ADC8)</text>
<text x="131.9" y="141.8">PD3(INT3/TXD1)</text>
<text x="152.8" y="138.2">25</text>
<text x="152.8" y="140.7">21</text>
<text x="152.8" y="143.2">20</text>
<text x="250.5" y="143.2">3</text>
<text x="257.5" y="143.2">1</text>
<text x="107.7" y="145.8">35</text>
<text x="107.7" y="148.3">43</text>
<text x="114.7" y="144.4">GND1</text>
<text x="114.7" y="146.9">GND2</text>
<text x="114.7" y="149.4">GND3</text>
<text x="126.8" y="149.4">PD0(INT0/OC0B/SCL)</text>
<text x="131.6" y="144.4">PD2(INT2/RXD1)</text>
<text x="133" y="146.9">PD1(INT1/SDA)</text>
<text x="152.8" y="145.8">19</text>
<text x="152.8" y="148.3">18</text>
<text x="250.5" y="145.8">4</text>
<text x="257.5" y="145.8">2</text>
<text x="42.9" y="161">10</text>
<text x="42.9" y="158.5">12</text>
<text x="55.1" y="161">9</text>
<text x="55.1" y="158.5">11</text>
<text x="44.1" y="166.1">6</text>
<text x="44.1" y="163.6">8</text>
<text x="55.1" y="166.1">5</text>
<text x="55.1" y="163.6">7</text>
<text x="82.2" y="162.3">1</text>
<text x="82.2" y="164.8">3</text>
<text x="82.2" y="167.4">5</text>
<text x="93.2" y="162.3">2</text>
<text x="93.2" y="164.8">4</text>
<text x="93.2" y="167.4">6</text>
<text x="44.1" y="171.2">2</text>
<text x="44.1" y="168.6">4</text>
<text x="55.1" y="171.2">1</text>
<text x="55.1" y="168.6">3</text>
</g>
<g font-size="1.8" fill="#505050">
<text x="83.2" y="22.3">FRAM</text>
<text x="83.2" y="45.2">MB85RS256BPNF-G-JNE1</text>
</g>
</svg>
